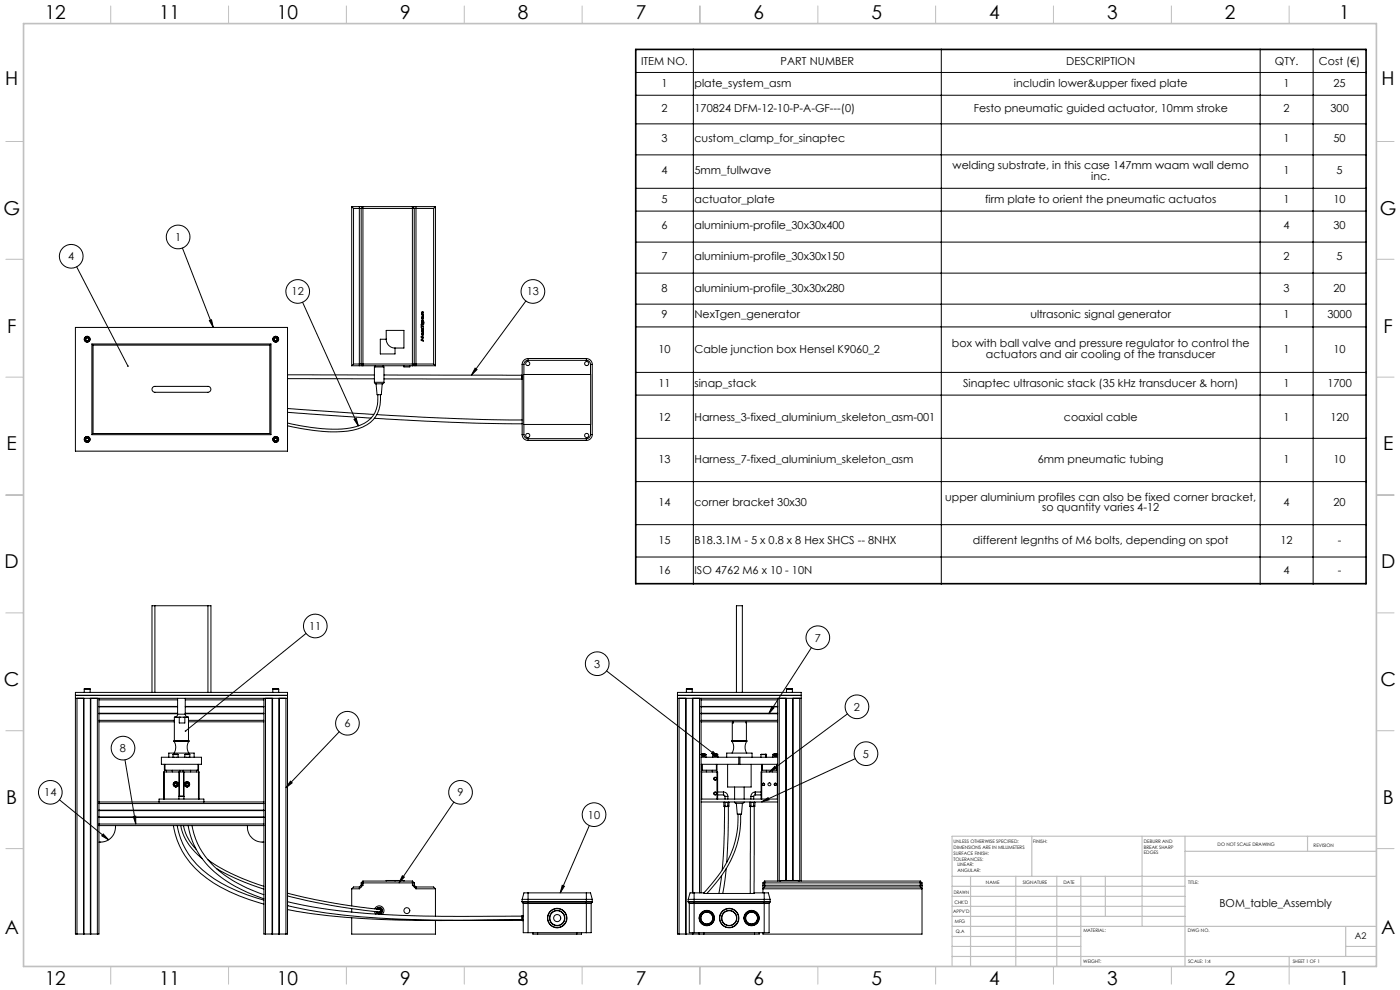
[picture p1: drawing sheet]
<svg xmlns="http://www.w3.org/2000/svg" width="594mm" height="420mm" viewBox="0 0 594 420" stroke-linecap="round" stroke-linejoin="round" font-family="sans-serif">
<g fill="none" stroke="#000" stroke-width=".42">
<path d="M269.7 30.7h309.9M294.2 21v226.6M399.4 21v226.6M534.7 21v226.6M557.1 21v226.6M269.7 40.4h309.9M269.7 52.5h309.9M269.7 65.7h309.9M269.7 79.9h309.9M149.2 87.6v67.6M149.2 87.6h35.5M149.2 87.6l.8 .8"/>
<path d="M150 88.4h34M150 88.4v66M152.5 87.6v67.6M154 87.6v67.6l-.8-.8v-66zM175 87.6l.8 .8v66l-.8 .8zM176.5 87.6v67.6M184 88.4v66M184.7 87.6v67.6M184.7 87.6l-.7 .8M269.7 89.6h309.9M32.5 113.2l21.8 42.1M77.4 105.2l13.1 33.7"/>
<path d="M269.7 102.7h309.9M269.7 115.9h309.9M32 138.9h90v52.5h-90zM88.8 136l.9-.3 .8 3.2zM128.4 128.2l23.6 52.5M178.7 137.6l.2 .5 .7 .2v.4l-.7-.2-.2 .4zM179 135.9a1.12 1.12 0 0 1 .7 1.8l-.2-1.2-.1 1.1-.4-.3zM179 139.1l.3 .6 .3-.5v1.5l-.4-.6-.2 .5zM179.1 132.3l.5 .1v.4l-.5 .1 .5 .9-.6-.3zM179.1 134l.2 1.3 .2-1.2 .1 .5-.2 1.1a1.09 1.09 0 0 1-.3-1.7zM179.1 134.5l.1 .7zM179.1 136.4l.3 .2v.6z"/>
<path d="M223.1 127.7l-23.1 31.5M269.7 129h309.9M269.7 138.7h309.9M36.6 143.3h.8l.3 .6-.3 .7h-.8l-.3-.7zM39 145.9h76v38.5h-76zM39.5 146.4h75v37.5h-75zM116.6 143.3h.8l.3 .6-.3 .7h-.8l-.4-.7zM122 159l36.9 .1M149.2 155.2h35.5M150 154.4h34M150 154.4l-.8 .8M159.2 155.2v.5"/>
<path d="M162.6 155.2v.5M162.9 159.1l58.5 .1M163.9 143.9a3.7 3.7 0 0 0 3.7 3.8M163.9 143.9v-3.7h7.5v7.5h-3.8M163.9 143.9h-2.5v6.3h6.2v-2.5M171.4 155.2v.5h2.5v-.5M178.7 142.7l.9 .3-.6 1.1 .6 .2v.4l-.9-.3 .6-1.1-.6-.2zM179.1 140.9l.2 1.2 .2-1.1 .1 .4-.2 1.1a1.09 1.09 0 0 1-.3-1.6zM179.1 141.3l.1 .8zM184 154.4l.7 .8M201.6 156.2l.8 .6-2.4 2.4zM221.4 159.2v1.6l-58.5-.1"/>
<path d="M221.4 159.2l.1 1.5M221.4 159.2h.1M221.5 154.6v29.8M221.5 154.6h.8M222.2 158.9h28.4v21.2h-28.4zM222.3 154.6v4.3M224 152.1a2.53 2.53 0 0 0-2.5 2.5M224 152.9a1.75 1.75 0 0 0-1.7 1.7M224 152.1v.8M224 152.1h24.8M224 152.9h24.8M248.8 152.9a1.75 1.75 0 0 1 1.7 1.7"/>
<path d="M248.8 152.1a2.53 2.53 0 0 1 2.5 2.5M248.8 152.1v.8M250.5 154.6h.8M250.5 154.6v4.3M251.3 154.6v29.8M269.7 158h309.9M65.1 164.1l23.1-.2a1.25 1.25 0 0 1 1.3 1.3 1.25 1.25 0 0 1-1.3 1.2h-22.5a1.27 1.27 0 0 1-1.2-.9 1.27 1.27 0 0 1 .6-1.4zM122 160.6l36.9 .1M122 173.3l36.6 2.5M122 174.9l35.4 2.5M150.2 177.9l.9-.4 .9 3.2zM158.8 177.5l32.8 1.7 29.9 .6"/>
<path d="M158.9 162.2l.6 .6M158.9 162.2v-6.5h4v6.5M158.9 162.2h4M159.6 162.8l.4 4.6h1.8l.4-4.6M159.9 175.9l35.1 1.7 26.5 .6M160.3 167.4a11.8 11.8 0 0 1-9.7 13.7 63.1 63.1 0 0 1-26.8-1.2l-1.8-.4M161.4 167.4a13.1 13.1 0 0 1-11.6 15.1 68.8 68.8 0 0 1-27.8-1.9M162.9 162.2v.2a4.2 4.2 0 0 1-3.4 .4M269.7 167.6h309.9M36.6 185.8h.8l.3 .6-.3 .7h-.8l-.3-.7zM116.6 185.8h.8l.3 .6-.3 .7h-.8l-.4-.7zM221.5 184.4a2.47 2.47 0 0 0 2.5 2.4"/>
<path d="M221.5 184.4h.8M222.3 184.4a1.75 1.75 0 0 0 1.7 1.7M222.3 180.1v4.3M224 186.1v.7M224 186.1h24.8M224 186.8h24.8M248.8 186.1v.7M250.5 184.4a1.75 1.75 0 0 1-1.7 1.7M250.5 184.4h.8M250.5 180.1v4.3M251.3 184.4a2.47 2.47 0 0 1-2.5 2.4M269.7 186h309.9"/>
<path d="M269.7 204.3h309.9M269.7 222.6h309.9M269.7 236.3h309.9M65.7 257h-1.2v36.7M65.7 257v36.7M65.7 257h22.5M88.2 257h1.3v36.7M88.2 257v36.7M129.9 268.7l-51.2 41.4M344.3 274.8l-18.1 28M32 296.2h90M32 295h90"/>
<path d="M32.7 296.2v100.1M35.5 296.2v100.1M35.6 296.2v100.1M35.7 292.3h2.5M35.7 292.3v1.4M38.2 292.3v1.4M38.3 296.2v100.1M38.5 296.2v100.1M41.3 296.2v100.1M42 299.7h33.4M42 299.9h33.4M42 296.2v44"/>
<path d="M42 296.9h33.4M75.4 296.2v6.8M78.6 296.2v6.8M78.6 299.7h33.4M78.6 299.9h33.4M78.6 296.9h33.4M112 296.2v44M112.6 296.2v100.1M115.4 296.2v100.1M115.6 296.2v100.1M115.7 292.3h2.6M115.7 292.3v1.4"/>
<path d="M118.3 292.3v1.4M118.3 296.2v100.1M118.5 296.2v100.1M121.3 296.2v100.1M257.4 284.6l47.4 36.7M287.4 296.2h52.5M287.4 295h52.5M288.1 296.2v100.1M290.9 296.2v100.1M291.1 296.2v100.1M291.2 292.3h2.5M291.2 292.3v1.4"/>
<path d="M293.7 292.3v1.4M293.8 296.2v82.6M294 296.2v82.6M296.8 296.2v82.6M297.5 296.2v.7M297.5 299.7h32.5M297.5 299.9h32.5M297.5 296.9h32.5M297.5 296.9v8.7M312.5 293.7v-36.7h2.5v36.7M327.5 299.7l.9 .6-2.2 2.5zM330 296.2v.7"/>
<path d="M330 296.9v8.7M330.6 296.2v77.6M333.4 296.2v77.3M333.6 296.2v77.3M333.7 292.3h2.5M333.7 292.3v1.4M336.2 292.3v1.4M336.3 296.2v77.3M336.5 296.2v77.3M339.3 296.2v77.6M42 306.2h32M42 302.8h33.4"/>
<path d="M42 302.6h33.4M42 305.6h32M73.8 314.2h6.4v.3h-6.4zM73.9 314.5a4.8 4.8 0 0 1 0 5M74 304.4h2.1M74 304.4v9.8M74.1 314.2v.3M74.1 304.3l-.1 .1M74.1 304.3h2.3M74.8 314.2v.3M75.4 303a1.26 1.26 0 0 1-1.3 1.3M75.4 303h3.2"/>
<path d="M75.8 314.2v.3M76.1 304.4v2.3h2.3v-2.3M76.4 304.3l-.3 .1M76.4 304.3h1.7M77 314.2v.3M78.1 304.3h1.8M78.1 304.3l.3 .1M78.2 314.2v.3M78.4 304.4h1.6M78.6 303a1.33 1.33 0 0 0 1.3 1.3M78.6 302.8h33.4M78.6 302.6h33.4"/>
<path d="M79.3 314.2v.3M79.9 304.3l.1 .1M80 304.4l-.1 10.1M80 306.2h32M80 305.6h32M80.1 314.5a4.8 4.8 0 0 0 0 5M143.9 310.5l-22.6 23.7M297.5 305.6v.6M297.5 306.2h32.5M297.5 302.8h32.5M297.5 302.6h32.5M297.5 305.6h32.5"/>
<path d="M297.5 306.2v72.6M297.5 320h1.9zM297.5 320v.1M298 320h.1M298 320h1M298 320v.6M298.4 320v.6M299 320h.1M299 320v.6M299.4 320l.1 .1M302.5 318.8l2.3 2.5-2.9-1.7zM302.5 320h1.9z"/>
<path d="M302.5 320l-.1 1.3M303 320h.1M303 320h1M303 320v.6M303.5 320v.6M304 320h.1M304 320v.6M304.4 320l.1 .1M310.5 314.2h6.4v.3h-6.4zM310.6 314.5a4.8 4.8 0 0 1 0 5M310.8 314.2v.3M310.9 306.2v.5"/>
<path d="M311.1 306.2v.5h-.4v7.5M311.5 314.2v.3M312.5 314.2v.3M313.8 314.2v.3M315 314.2v.3M316 314.2v.3M316.5 306.2l.2 8M316.7 314.2v.3M316.8 314.5a4.8 4.8 0 0 0 0 5M324.9 320l-2 .1M324.9 320h.1M324.9 320l.1 .1"/>
<path d="M328 320h1.9zM328 320l-.1 1.3M328.4 320h.1M328.4 320h1.1M328.4 320v.6M328.9 320v.6M329.5 320h.1M329.5 320v.6M329.9 320l.1 .1M330 305.6v.6M330 306.2v67.6M359.6 302.8l-33.2 24.7"/>
<path d="M25.2 339.3l20.9 17M53 322.4l4.6 27.2M68.5 321.3h17v3h-17zM69.5 339v-11.5h15v11.5M69.6 327.5v11.5M69.7 324.3v2.5h14.5v-2.5M70 324.3v2.5M70.6 326.8v.7M71.6 321.3v-1.8h10.8v1.8M73.1 326.8v.7M73.4 320.1h2.2M73.4 320.1v1.2"/>
<path d="M75.6 320.1v1.2M76 327.5l-.1 11.5M76.1 337.7l1.9 .2M76.1 327.5v10.2M76.3 326.8v.7M77.7 326.8v.7M77.9 327.5l.1 10.3M78 337.9v1.1M78.4 320.1h2.1M78.4 320.1v1.2M80.5 320.1v1.2M80.9 326.8v.7"/>
<path d="M83.4 326.8v.7M84 324.3v2.5M84.2 327.5v11.5M123.2 331.4l.8 .7-2.7 2.1zM297.5 320.1h2M297.5 339h32.5M297.5 321.3h15.9M297.5 327.5h7v11.5M297.7 324.3v2.5h6.5v-2.5M297.7 327.5v11.5M298 320.6h.1M298 320.6h.2"/>
<path d="M298 320.6l.4 .3 .6-.3M298 320.6h1M298 324.3v2.5M298.2 320.6h.5M298.7 320.6h.3M299 320.6h.1M299.5 320.1v1.2M299.7 326.8v.7M302.2 326.8v.7M302.4 320.1h2.1zM303 320.6h.1M303 320.6h.2"/>
<path d="M303 320.6l.5 .3 .5-.3M303 320.6h1M303.2 320.6h.5M303.7 320.6h.3M304 324.3v2.5M304 320.6h.1M304.2 327.5v11.5M304.5 336h2.5M304.5 337.2h2.5M304.5 320.1v1.2M307 337.2l.6 .7M307 336a1.87 1.87 0 0 1 1.8 1.9"/>
<path d="M307 336v1.2M307.6 337.9h1.2M307.6 337.9v1.1M308.3 321.3v-1.8h10.8v1.8M308.7 324.3v9.6h10v-9.6M308.8 337.9v1.1M311.7 333.9v5.1M313.4 321.3h.5M313.4 321.3v3h-15.9M313.9 321.3h16.1M313.9 321.3v3h16.1M315.7 333.9v5.1"/>
<path d="M318.6 337.9h1.2M318.6 337.9v1.1M319.8 337.9v1.1M320.4 337.2l-.6 .7M320.4 336a1.87 1.87 0 0 0-1.8 1.9M320.4 336v1.2M320.4 336h2.5M320.4 337.2h2.5M322.9 320.1h2.1M322.9 320.1v1.2M323.2 324.3v2.5h6.5v-2.5M323.2 327.5v11.5"/>
<path d="M323.4 324.3v2.5M325 320.1v1.2M325 320.1h.1M325.2 326.8v.7M327.7 326.8v.7M327.9 320.1h2.1zM328.4 320.6h.1M328.4 320.6h.3M328.4 320.6l.5 .3 .6-.3M328.4 320.6h1.1M328.7 320.6h.5M328.8 325.1l.6 .8-3 1.6z"/>
<path d="M329.2 320.6h.3M329.5 320.6h.1M329.5 324.3v2.5M329.8 327.5v11.5M330 327.5h-7.1v11.5M362.9 321.9l-39.8 18.3M42 349.6v.7M42 340.2v.7M42 350.3v46h-.7M42 349.6h70M42 340.9v8.7M42 346.8h70"/>
<path d="M42 343.7h70M42 340.9h70M42 350.3h70M42 340.2h70M42 343.9h70M42 346.6h70M43.8 353.8l2.3 2.5-2.9-1.7zM49 350.3a6.4 6.4 0 0 1-7 6.9M56.6 346.4l1-.2v3.4zM67.5 340.2v-1.2h19v1.2M73.6 350.3a34.2 34.2 0 0 0 16.9 24.2 79.7 79.7 0 0 0 21.5 9.1M75.2 350.3a32.9 32.9 0 0 0 15.9 22.7 75.2 75.2 0 0 0 20.9 8.9"/>
<path d="M76.7 350.3a23.8 23.8 0 0 0 9.1 14M77.8 350.3l1.9 5.2 3.6 5M79.8 350.3a37 37 0 0 0 21.1 26.3l4.1 2 7 2.7M81.5 350.3a34.9 34.9 0 0 0 19.4 24.4l3.8 2 7.3 2.9M105 350.3a6.4 6.4 0 0 0 7 6.9M112 349.6v.7M112 340.2v.7M112 350.3v46h.6M112 340.9v8.7M192.6 340.3l-23.3 34.3M250 350.2l-12.3 28.6M297.5 340.2h32.5"/>
<path d="M307.1 340.4h2.2v1.7h-2.2zM307.3 340.2v.2M307.4 342.2l-.3 17.4-.7 9.5M307.4 342.2h.6M307.4 342.2h.7M307.4 342.1v.1M307.7 340.4v1.7M308 342.2h1M308.8 340.4v1.7M309 342.1v.1M309 342.2l-.1 11.4-.6 12.3M309.2 340.2v.2"/>
<path d="M311.7 340.2v.2a4.4 4.4 0 0 0 3.4 .4l.6-.6M312.4 340.8l.4 4.6h1.8l.4-4.6M313.1 345.4a41.2 41.2 0 0 1-11.2 29.6l-3.2 3.8M314.3 345.4a43.4 43.4 0 0 1-12.9 32l-1.5 1.6M318.1 340.4h2.2v1.7h-2.2zM318.2 340.2v.2M318.4 342.2l-.1 36.8M318.4 342.2h1.6M318.4 342.1v.1M318.6 340.4v1.7M319.8 340.4v1.7M320 342.1v.1"/>
<path d="M320 342.2l-.1 36.8M320.1 340.2v.2M323.1 340.2l2.8-1.8 .4 .9zM88.2 364.7a67.3 67.3 0 0 0 14.6 8l9.2 3.3M91.9 368.5l4.2 2.3a109 109 0 0 0 15.9 6.4M122 378.9l17.6 3.9 10.5 1.7 10.3 1.2a.68 .68 0 0 1 1 .7 .68 .68 0 0 1-1.1 .4l-19.6-2.7-18.7-4M149.2 377.1h3.3M149.2 377.1v7.2M152.5 376.3h-2.5l-.8 .8M152.5 376.3v.8M153.2 374.6h22.6M153.2 375.5l-.7 .8"/>
<path d="M153.2 375.5h.8M153.2 374.6v.9M154 375.5l-1.5 1.6M154 373.8v1.7M154 373.8l-.8 .8M154 373.8h21M167.6 373.5h-3.7v.3M167.6 373.5v.3M167.6 373.5h3.8v.3M170.7 371.5l.9 .6-2.3 2.5zM175 373.8v1.7M175 375.5l1.5 1.6"/>
<path d="M175 375.5h.8M175 373.8l.8 .8M175.8 375.5l.7 .8M175.8 374.6v.9M176.5 377.1h8.2M176.5 376.3h7.5l.7 .8M176.5 376.3v.8M184.7 377.1v11.6M224 378.8h-1.7l-.8 2.7M224 378.8v16.9M224 378.8h24.8M238.5 375.6l1 .4-1.8 2.8z"/>
<path d="M248.8 378.8h1.7l.8 2.7M248.8 378.8v16.9M294.5 378.8h-1.7l-.8 2.7M294.5 378.8h4.3v.2l25.4-.2M294.5 378.8v16.9M306.2 371.4l-1.2 7.6M308.1 368.5l-1.4 10.5M323.7 374.6h67.5M323.7 375.5h67.5M323.7 374.6v4.2M324.2 378.8h1.8l.7 2.7M324.2 378.8v16.9"/>
<path d="M324.4 376.3l-.7 .8h67.5l-.7-.8M324.4 376.3h66.1M324.4 373.8h66.1M324.4 373.8v2.5M324.4 373.8l-.7 .8M331.2 373.8v-.3h7.5v.3M339.9 373.8v-80.1h-52.5v102.6h.7M390.5 373.8v2.5M390.5 373.8l.7 .8M391.2 374.6v21.7h-67.5v-.6M32.7 396.3h-.7v-102.6h90v102.6h-.7M32.7 396.3h8.6"/>
<path d="M112.6 396.3h8.7M122 385.9a361.7 361.7 0 0 0 69.3 4.6l30.1-.2M122 382.5a244 244 0 0 0 54.3 6l45.2 .2v1.6h-10.8a596.5 596.5 0 0 1-64.8-2.1l-14.7-2-9.2-2 .2 .1M149.2 389.4v6.9h35.5v-5.8M149.2 385.5v1.4M158.9 386.7l.6 1.1M159 385.6a2.02 2.02 0 0 1 3.1-.9 2.02 2.02 0 0 1 0 3.3M159.7 385.6a1.4 1.4 0 0 1 2.1-.3 1.4 1.4 0 0 1-.2 2.2 1.4 1.4 0 0 1-2-.7M159.8 385.6a1.29 1.29 0 0 1 2-.2 1.29 1.29 0 0 1-.2 2 1.29 1.29 0 0 1-1.9-.6M160.2 385.7a.9 .9 0 0 1 1.4 0 .9 .9 0 0 1-.2 1.4 .9 .9 0 0 1-1.3-.3M221.5 388.7v1.6M221.5 382.6h29.8"/>
<path d="M221.5 382.5h29.8M221.5 381.5h29.8M221.5 388.7h.2M221.5 390.3h.2M221.5 390.3v.3h.5M221.5 381.5v1.1M221.5 382.6l.5 .7M221.7 388.9h.3M221.7 388.4v2.2M221.7 390h.3M222 383.3h28.8M222 383.3v12.4h2"/>
<path d="M222 388.4h-.5v.3M224 395.7h24.8M226.1 395.7v.6h2M228.1 395.7v.6M228.1 396.3h16.6M244.7 395.7v.6M246.7 395.7v.6h-2M250.8 383.3v12.4h-2M251.3 382.6l-.5 .7M251.3 381.5v1.1M288.1 396.3h8.5M292 382.6h34.7"/>
<path d="M292 382.5h34.7M292 381.5h34.7M292 382.6l.5 .7M292 381.5v1.1M292.5 383.3h33.8M292.5 383.3v12.4h2M293.8 395.7v.6M294 395.7v.6M294.5 395.7h29.7M296.6 396.3h2M296.6 395.7v.6M298.6 396.3h21.5"/>
<path d="M298.6 395.7v.6M320.1 395.7v.6M322.1 395.7v.6h-2M326.3 383.3v12.4h-2.1M326.7 382.6l-.4 .7M326.7 381.5v1.1"/>
<circle cx="30.2" cy="108.7" r="5"/>
<circle cx="75.6" cy="100.5" r="5"/>
<circle cx="126.3" cy="123.7" r="5"/>
<circle cx="226.1" cy="123.7" r="5"/>
<circle cx="37" cy="143.9" r=".63"/>
<circle cx="37" cy="143.9" r="1.18"/>
<circle cx="37" cy="143.9" r="1.25"/>
<circle cx="117" cy="143.9" r="1.17"/>
<circle cx="117" cy="143.9" r="1.26"/>
<circle cx="117" cy="143.9" r=".63"/>
<circle cx="223.9" cy="154.2" r=".87"/>
<circle cx="248.9" cy="154.2" r=".87"/>
<circle cx="37" cy="186.4" r=".63"/>
<circle cx="37" cy="186.4" r="1.18"/>
<circle cx="37" cy="186.4" r="1.25"/>
<circle cx="117" cy="186.4" r="1.17"/>
<circle cx="117" cy="186.4" r="1.26"/>
<circle cx="117" cy="186.4" r=".63"/>
<circle cx="223.9" cy="184.7" r=".88"/>
<circle cx="248.9" cy="184.7" r=".88"/>
<circle cx="133.8" cy="265.6" r="5"/>
<circle cx="347" cy="270.5" r="5"/>
<circle cx="253.4" cy="281.6" r="5"/>
<circle cx="363.6" cy="299.8" r="5"/>
<circle cx="52.2" cy="317.4" r="5"/>
<circle cx="147.4" cy="306.8" r="5"/>
<circle cx="367.4" cy="319.7" r="5"/>
<circle cx="21.3" cy="336.1" r="5"/>
<circle cx="74.6" cy="332.7" r=".52"/>
<circle cx="74.6" cy="332.8" r=".81"/>
<circle cx="74.6" cy="332.8" r="1.06"/>
<circle cx="74.6" cy="332.7" r=".63"/>
<circle cx="74.6" cy="332.8" r="1.13"/>
<circle cx="79.4" cy="332.7" r=".62"/>
<circle cx="79.4" cy="332.7" r=".8"/>
<circle cx="79.4" cy="332.8" r="1.05"/>
<circle cx="79.4" cy="332.7" r=".52"/>
<circle cx="79.4" cy="332.8" r="1.13"/>
<circle cx="195.4" cy="336.1" r="5"/>
<circle cx="303.4" cy="336.6" r=".62"/>
<circle cx="303.4" cy="330.3" r=".62"/>
<circle cx="303.4" cy="336.6" r=".52"/>
<circle cx="303.4" cy="330.3" r=".52"/>
<circle cx="323.9" cy="332.7" r=".51"/>
<circle cx="324" cy="332.7" r=".41"/>
<circle cx="326.4" cy="332.7" r=".62"/>
<circle cx="328.9" cy="332.7" r=".4"/>
<circle cx="329" cy="332.7" r=".51"/>
<circle cx="252" cy="345.6" r="5"/>
<circle cx="172.6" cy="386.3" r="1.25"/>
<circle cx="236.4" cy="389.5" r="1.5"/>
<circle cx="236.4" cy="389.5" r="4"/>
<circle cx="236.4" cy="389.5" r="3.1"/>
<circle cx="236.4" cy="389.5" r="3.3"/>
<circle cx="236.4" cy="389.5" r="4.1"/>
<circle cx="299.9" cy="389.5" r="3.3"/>
<circle cx="299.9" cy="389.5" r="3.1"/>
<circle cx="299.9" cy="389.5" r="2.63"/>
<circle cx="299.9" cy="389.5" r="2.49"/>
<circle cx="309.4" cy="389.5" r="4"/>
<circle cx="309.4" cy="389.5" r="3.1"/>
<circle cx="309.4" cy="389.5" r="4.1"/>
<circle cx="309.4" cy="389.5" r="3.2"/>
<circle cx="318.9" cy="389.5" r="3.2"/>
<circle cx="318.9" cy="389.5" r="2.5"/>
<circle cx="318.9" cy="389.5" r="2.62"/>
<circle cx="318.9" cy="389.5" r="3.1"/>
</g>
<path d="M269.7 21h309.9v226.6h-309.9z" fill="none" stroke="#000" stroke-width=".7"/>
<g fill="none" stroke="#c0c0c0" stroke-width=".42">
<path d="M47 2.5v7.5M97 2.5v7.5M147 2.5v7.5M197 2.5v7.5M247 2.5v7.5M297 2.5v7.5M347 2.5v7.5M397 2.5v7.5M447 2.5v7.5M497 2.5v7.5M547 2.5v7.5M2.5 60h7.5"/>
<path d="M584 60h7.5M2.5 110h7.5M584 110h7.5M2.5 160h7.5M584 160h7.5M2.5 210h7.5M584 210h7.5M2.5 260h7.5M584 260h7.5M2.5 310h7.5M584 310h7.5M2.5 360h7.5"/>
<path d="M584 360h7.5M47 410v7.5M97 410v7.5M147 410v7.5M197 410v7.5M247 410v7.5M297 410v7.5M347 410v7.5M397 410v7.5M447 410v7.5M497 410v7.5M547 410v7.5"/>
</g>
<g fill="none" stroke="#c0c0c0" stroke-width=".5">
<path d="M437.8 354.8v17M484.6 354.8v38.2M502.8 354.8v55.2M554.8 354.8v6.4M584 354.8h-180v55.2M404 371.8h180M404 376h98.8M411.8 371.8v38.2M431 371.8v38.2M448.4 371.8v38.2M458.6 371.8v38.2M469 371.8v17"/>
<path d="M502.8 361.2h81.2M404 388.8h98.8M404 384.5h98.8M404 380.3h98.8M404 397.3h54.6M404 393h180M571 393v12.8M404 405.8h180M404 401.5h54.6M547 405.8v4.2M571 401.5h13"/>
</g>
<path d="M10 10h574v400h-574z" fill="none" stroke="#c0c0c0" stroke-width=".7"/>
<path d="M170.7 371.5l.9 .6-2.3 2.5zM238.5 375.6l1 .4-1.8 2.8zM78.4 310l.1 .4 .2-.3-.2 .3a.34 .34 0 0 0 .5 0 .34 .34 0 0 0-.1-.5 .34 .34 0 0 0-.5 .1zM123.2 331.4l.8 .7-2.7 2.1zM56.6 346.4l1-.2v3.4zM43.8 353.8l2.3 2.5-2.9-1.7zM328.8 325.1l.6 .8-3 1.6zM302.5 318.8l2.3 2.5-2.9-1.7zM323.1 340.2l2.8-1.8 .4 .9zM327.5 299.7l.9 .6-2.2 2.5zM54.1 155.1l-.1 .5h.4l-.1-.3 .2 .3v-.5zM201.6 156.2l.8 .6-2.4 2.4zM150.2 177.9l.9-.4 .9 3.2zM88.8 136l.9-.3 .8 3.2z" fill="#000"/>
<g font-size="8.1">
<text x="19" y="8">12</text>
<text x="67.5" y="8">11</text>
<text x="117.5" y="8">10</text>
<text x="169.7" y="8">9</text>
<text x="219.7" y="8">8</text>
<text x="269.7" y="8">7</text>
<text x="319.7" y="8">6</text>
<text x="369.7" y="8">5</text>
<text x="419.7" y="8">4</text>
<text x="469.7" y="8">3</text>
<text x="519.7" y="8">2</text>
<text x="568.2" y="8">1</text>
<text x="2.2" y="36.1">H</text>
<text x="586.2" y="36.1">H</text>
<text x="1.4" y="91.1">G</text>
<text x="585.4" y="91.1">G</text>
<text x="3" y="141.1">F</text>
<text x="587" y="141.1">F</text>
<text x="2.8" y="191.1">E</text>
<text x="586.8" y="191.1">E</text>
<text x="2" y="241.1">D</text>
<text x="586" y="241.1">D</text>
<text x="1.7" y="291.1">C</text>
<text x="585.7" y="291.1">C</text>
<text x="2.7" y="341.1">B</text>
<text x="586.7" y="341.1">B</text>
<text x="2" y="396.1">A</text>
<text x="586" y="396.1">A</text>
<text x="19" y="418">12</text>
<text x="67.5" y="418">11</text>
<text x="117.5" y="418">10</text>
<text x="169.7" y="418">9</text>
<text x="219.7" y="418">8</text>
<text x="269.7" y="418">7</text>
<text x="319.7" y="418">6</text>
<text x="369.7" y="418">5</text>
<text x="419.7" y="418">4</text>
<text x="469.7" y="418">3</text>
<text x="519.7" y="418">2</text>
<text x="568.2" y="418">1</text>
</g>
<g font-size="4.7">
<text x="272" y="27.5">ITEM NO.</text>
<text x="331.2" y="27.5">PART NUMBER</text>
<text x="452.4" y="27.5">DESCRIPTION</text>
<text x="540.9" y="27.5">QTY.</text>
<text x="559.6" y="27.5">Cost (€)</text>
<text x="280.7" y="36.8">1</text>
<text x="294.7" y="36.8">plate_system_asm</text>
<text x="430.2" y="36.8">includin lower&amp;upper fixed plate</text>
<text x="544.6" y="36.8">1</text>
<text x="565.8" y="36.8">25</text>
<text x="280.7" y="47.7">2</text>
<text x="294.7" y="47.7">170824 DFM-12-10-P-A-GF---(0)</text>
<text x="413.1" y="47.7">Festo pneumatic guided actuator, 10mm stroke</text>
<text x="544.6" y="47.7">2</text>
<text x="564.5" y="47.7">300</text>
<text x="280.7" y="60.3">3</text>
<text x="294.7" y="60.3">custom_clamp_for_sinaptec</text>
<text x="544.6" y="60.3">1</text>
<text x="565.8" y="60.3">50</text>
<text x="404.2" y="71.8">welding substrate, in this case 147mm waam wall demo</text>
<text x="280.7" y="74">4</text>
<text x="294.7" y="74">5mm_fullwave</text>
<text x="463" y="76.3">inc.</text>
<text x="544.6" y="74">1</text>
<text x="567.1" y="74">5</text>
<text x="280.7" y="85.9">5</text>
<text x="294.7" y="85.9">actuator_plate</text>
<text x="418" y="85.9">firm plate to orient the pneumatic actuatos</text>
<text x="544.6" y="85.9">1</text>
<text x="565.8" y="85.9">10</text>
<text x="280.7" y="97.4">6</text>
<text x="294.7" y="97.4">aluminium-profile_30x30x400</text>
<text x="544.6" y="97.4">4</text>
<text x="565.8" y="97.4">30</text>
<text x="74.3" y="102.2">1</text>
<text x="28.9" y="110.4">4</text>
<text x="280.7" y="110.5">7</text>
<text x="294.7" y="110.5">aluminium-profile_30x30x150</text>
<text x="544.6" y="110.5">2</text>
<text x="567.1" y="110.5">5</text>
<text x="123.7" y="125.4">12</text>
<text x="223.5" y="125.4">13</text>
<text x="280.7" y="123.7">8</text>
<text x="294.7" y="123.7">aluminium-profile_30x30x280</text>
<text x="544.6" y="123.7">3</text>
<text x="565.8" y="123.7">20</text>
<text x="280.7" y="135.1">9</text>
<text x="294.7" y="135.1">NexTgen_generator</text>
<text x="437.2" y="135.1">ultrasonic signal generator</text>
<text x="544.6" y="135.1">1</text>
<text x="563.2" y="135.1">3000</text>
<text x="279.4" y="149.6">10</text>
<text x="294.7" y="149.6">Cable junction box Hensel K9060_2</text>
<text x="403.9" y="147.3">box with ball valve and pressure regulator to control the</text>
<text x="544.6" y="149.6">1</text>
<text x="565.8" y="149.6">10</text>
<text x="418.3" y="151.8">actuators and air cooling of the transducer</text>
<text x="279.4" y="164">11</text>
<text x="294.7" y="164">sinap_stack</text>
<text x="408.6" y="164">Sinaptec ultrasonic stack (35 kHz transducer &amp; horn)</text>
<text x="544.6" y="164">1</text>
<text x="563.2" y="164">1700</text>
<text x="279.4" y="178.5">12</text>
<text x="294.7" y="178.5">Harness_3-fixed_aluminium_skeleton_asm-001</text>
<text x="451.4" y="178.5">coaxial cable</text>
<text x="544.6" y="178.5">1</text>
<text x="564.5" y="178.5">120</text>
<text x="279.4" y="196.4">13</text>
<text x="294.7" y="196.4">Harness_7-fixed_aluminium_skeleton_asm</text>
<text x="440.3" y="196.4">6mm pneumatic tubing</text>
<text x="544.6" y="196.4">1</text>
<text x="565.8" y="196.4">10</text>
<text x="279.4" y="214.7">14</text>
<text x="294.7" y="214.7">corner bracket 30x30</text>
<text x="401" y="212.4">upper aluminium profiles can also be fixed corner bracket,</text>
<text x="544.6" y="214.7">4</text>
<text x="565.8" y="214.7">20</text>
<text x="442.2" y="217">so quantity varies 4-12</text>
<text x="279.4" y="230.7">15</text>
<text x="294.7" y="230.7">B18.3.1M - 5 x 0.8 x 8 Hex SHCS -- 8NHX</text>
<text x="412.8" y="230.7">different legnths of M6 bolts, depending on spot</text>
<text x="543.3" y="230.7">12</text>
<text x="567.6" y="230.7">-</text>
<text x="279.3" y="243.6">16</text>
<text x="294.7" y="243.6">ISO 4762 M6 x 10 - 10N</text>
<text x="544.6" y="243.6">4</text>
<text x="567.6" y="243.6">-</text>
<text x="131.2" y="267.3">11</text>
<text x="345.7" y="272.2">7</text>
<text x="252.1" y="283.3">3</text>
<text x="362.3" y="301.5">2</text>
<text x="146.1" y="308.5">6</text>
<text x="50.9" y="319.1">8</text>
<text x="366.1" y="321.4">5</text>
<text x="18.8" y="337.8">14</text>
<text x="194.1" y="337.8">9</text>
<text x="249.5" y="347.3">10</text>
<text x="517.4" y="384.7">BOM_table_Assembly</text>
</g>
<text font-size="3.9" x="574.9" y="398.5">A2</text>
<g font-size="2">
<text x="404.6" y="357.6">UNLESS OTHERWISE SPECIFIED:</text>
<text x="438.4" y="357.6">FINISH:</text>
<text x="485.3" y="357.5">DEBURR AND</text>
<text x="485.3" y="360">BREAK SHARP</text>
<text x="516.6" y="359">DO NOT SCALE DRAWING</text>
<text x="557.3" y="359.2">REVISION</text>
<text x="404.6" y="360.1">DIMENSIONS ARE IN MILLIMETERS</text>
<text x="404.6" y="362.6">SURFACE FINISH:</text>
<text x="404.6" y="365.1">TOLERANCES:</text>
<text x="485.3" y="362.5">EDGES</text>
<text x="406.2" y="367.6">LINEAR:</text>
<text x="406.2" y="370.1">ANGULAR:</text>
<text x="418.3" y="375">NAME</text>
<text x="434" y="374.9">SIGNATURE</text>
<text x="451.2" y="374.9">DATE</text>
<text x="504.1" y="374.9">TITLE:</text>
<text x="404.6" y="379.1">DRAWN</text>
<text x="404.9" y="383.3">CHK'D</text>
<text x="404.4" y="387.4">APPV'D</text>
<text x="405.1" y="391.8">MFG</text>
<text x="405.5" y="396">Q.A</text>
<text x="459.6" y="395.5">MATERIAL:</text>
<text x="504" y="395.5">DWG NO.</text>
<text x="459.6" y="408.5">WEIGHT:</text>
<text x="504.1" y="408.6">SCALE: 1:4</text>
<text x="548.5" y="408.6">SHEET 1 OF 1</text>
</g>
</svg>
